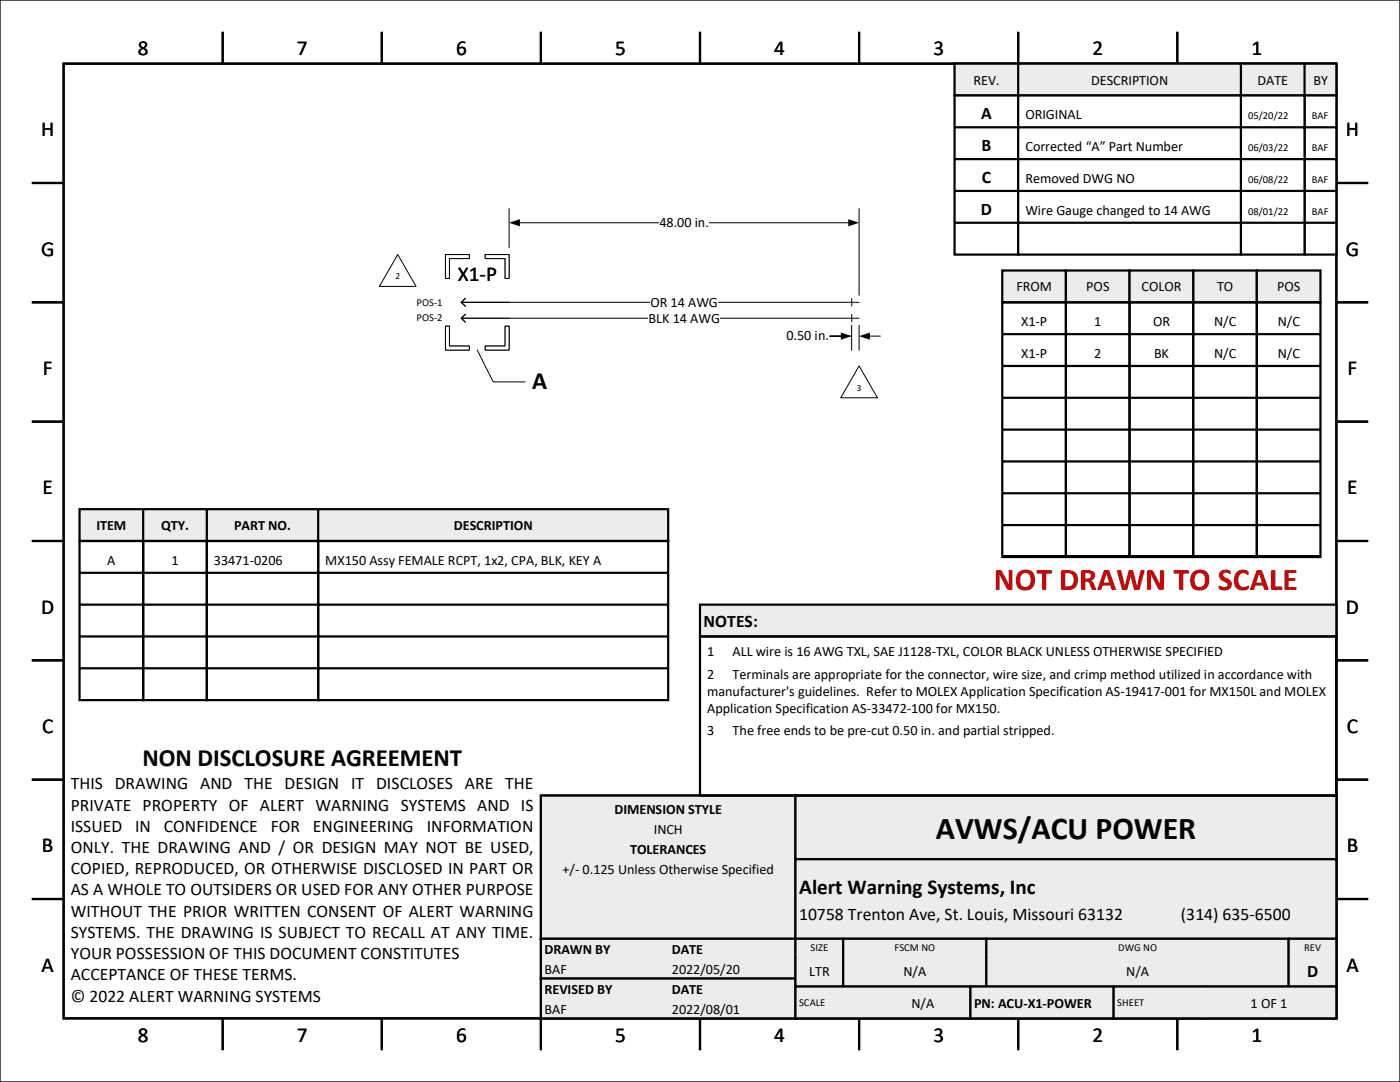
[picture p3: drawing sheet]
<svg xmlns="http://www.w3.org/2000/svg" width="279mm" height="216mm" viewBox="0 0 279 216" stroke-linecap="round" stroke-linejoin="round" font-family="sans-serif">
<path d="M0 0h279.4v215.9h-279.4z" fill="none" stroke="#000" stroke-width=".26"/>
<path d="M88.9 65.1h.8v4h4v.7h-4.8z" fill-rule="evenodd" fill="#fff"/>
<path d="M88.9 65.1h.8v4h4v.7h-4.8z" fill="none" stroke="#000" stroke-width=".2"/>
<path d="M96.8 50.8h4.8v4.8h-.8v-4h-4z" fill-rule="evenodd" fill="#fff"/>
<path d="M96.8 50.8h4.8v4.8h-.8v-4h-4z" fill="none" stroke="#000" stroke-width=".2"/>
<path d="M96.8 69.1h4v-4h.8v4.7h-4.8zM88.9 50.8v4.8h.8v-4h4v-.8z" fill-rule="evenodd" fill="#fff"/>
<path d="M88.9 50.8h4.8v.8h-4v4h-.8zM96.8 69.1h4v-4h.8v4.7h-4.8z" fill="none" stroke="#000" stroke-width=".2"/>
<path d="M88.9 65.1h.8v4h4v.7h-4.8z" fill-rule="evenodd" fill="#fff"/>
<path d="M88.9 65.1h.8v4h4v.7h-4.8z" fill="none" stroke="#000" stroke-width=".2"/>
<path d="M96.8 50.8h4.8v4.8h-.8v-4h-4z" fill-rule="evenodd" fill="#fff"/>
<path d="M96.8 50.8h4.8v4.8h-.8v-4h-4z" fill="none" stroke="#000" stroke-width=".2"/>
<path d="M96.8 69.1h4v-4h.8v4.7h-4.8zM88.9 50.8v4.8h.8v-4h4v-.8z" fill-rule="evenodd" fill="#fff"/>
<path d="M88.9 50.8h4.8v.8h-4v4h-.8zM96.8 69.1h4v-4h.8v4.7h-4.8z" fill="none" stroke="#000" stroke-width=".2"/>
<path d="M92.9 59.5l-.8 .8 .8 .8M92.1 60.3h9.5" fill="none" stroke="#000" stroke-width=".26"/>
<path d="M83.1 59.1h5.2v2.5h-5.2z" fill-rule="evenodd" fill="#fff"/>
<path d="M92.1 63.5h9.5M92.9 62.7l-.8 .8 .8 .8" fill="none" stroke="#000" stroke-width=".26"/>
<path d="M83.1 62.2h5.2v2.6h-5.2z" fill-rule="evenodd" fill="#fff"/>
<path d="M170 59.6v1.5M101.6 60.3h69.8" fill="none" stroke="#000" stroke-width=".2"/>
<path d="M129.8 58.6h13.5v3.4h-13.5z" fill-rule="evenodd" fill="#fff"/>
<path d="M101.6 63.5h69.8M170 62.8v1.4" fill="none" stroke="#000" stroke-width=".2"/>
<path d="M129.4 61.8h14.2v3.4h-14.2z" fill-rule="evenodd" fill="#fff"/>
<g fill="none" stroke="#000" stroke-width=".44">
<path d="M12.7 12.7h254v190.5h-254zM44.4 6.3v6.4M76.2 6.3v6.4M107.9 6.3v6.4M139.7 6.3v6.4M171.4 6.3v6.4M203.2 6.3v6.4M234.9 6.3v6.4M6.3 36.5h6.4M266.7 36.5h6.3M6.3 60.3h6.4M266.7 60.3h6.3"/>
<path d="M6.3 84.1h6.4M266.7 84.1h6.3M6.3 107.9h6.4M266.7 107.9h6.3M6.3 131.8h6.4M266.7 131.8h6.3M6.3 155.6h6.4M266.7 155.6h6.3M6.3 179.4h6.4M266.7 179.4h6.3M44.4 203.2v6.3M76.2 203.2v6.3"/>
<path d="M107.9 203.2v6.3M139.7 203.2v6.3M171.4 203.2v6.3M203.2 203.2v6.3M234.9 203.2v6.3"/>
</g>
<path d="M107.9 158.8h50.8v28.5h-50.8z" fill-rule="evenodd" fill="#ececec"/>
<path d="M107.9 158.8h50.8v28.5h-50.8z" fill="none" stroke="#000" stroke-width=".44"/>
<path d="M107.9 187.3h50.8v8h-50.8z" fill-rule="evenodd" fill="#ececec"/>
<path d="M107.9 187.3h50.8v8h-50.8z" fill="none" stroke="#000" stroke-width=".44"/>
<path d="M107.9 195.3h50.8v7.9h-50.8z" fill-rule="evenodd" fill="#ececec"/>
<path d="M107.9 195.3h50.8v7.9h-50.8z" fill="none" stroke="#000" stroke-width=".44"/>
<path d="M158.7 158.8h108v12.6h-108z" fill-rule="evenodd" fill="#ececec"/>
<path d="M158.7 158.8h108v12.6h-108z" fill="none" stroke="#000" stroke-width=".44"/>
<path d="M158.7 171.4h108v15.9h-108z" fill-rule="evenodd" fill="#ececec"/>
<path d="M158.7 171.4h108v15.9h-108z" fill="none" stroke="#000" stroke-width=".44"/>
<path d="M158.7 187.3h9.6v3.2h-9.6z" fill-rule="evenodd" fill="#ececec"/>
<path d="M158.7 190.5v-3.2h9.6v3.2" fill="none" stroke="#000" stroke-width=".44"/>
<path d="M168.3 187.3h28.5v3.2h-28.5z" fill-rule="evenodd" fill="#ececec"/>
<path d="M168.3 190.5v-3.2h28.5v3.2" fill="none" stroke="#000" stroke-width=".44"/>
<path d="M196.8 187.3h60.4v3.2h-60.4z" fill-rule="evenodd" fill="#ececec"/>
<path d="M196.8 190.5v-3.2h60.4v3.2" fill="none" stroke="#000" stroke-width=".44"/>
<path d="M257.2 187.3h9.5v3.2h-9.5z" fill-rule="evenodd" fill="#ececec"/>
<path d="M257.2 190.5v-3.2h9.5v3.2" fill="none" stroke="#000" stroke-width=".44"/>
<path d="M158.7 190.5h9.6v6.3h-9.6z" fill-rule="evenodd" fill="#ececec"/>
<path d="M158.7 190.5v6.3h9.6v-6.3" fill="none" stroke="#000" stroke-width=".44"/>
<path d="M168.3 190.5h28.5v6.3h-28.5z" fill-rule="evenodd" fill="#ececec"/>
<path d="M168.3 190.5v6.3h28.5v-6.3" fill="none" stroke="#000" stroke-width=".44"/>
<path d="M196.8 190.5h60.4v6.3h-60.4z" fill-rule="evenodd" fill="#ececec"/>
<path d="M196.8 190.5v6.3h60.4v-6.3" fill="none" stroke="#000" stroke-width=".44"/>
<path d="M257.2 190.5h9.5v6.3h-9.5z" fill-rule="evenodd" fill="#ececec"/>
<path d="M257.2 190.5v6.3h9.5v-6.3" fill="none" stroke="#000" stroke-width=".44"/>
<path d="M158.7 196.8h15.9v6.4h-15.9z" fill-rule="evenodd" fill="#ececec"/>
<path d="M174.6 196.8h-15.9v6.4h15.9" fill="none" stroke="#000" stroke-width=".44"/>
<path d="M174.6 196.8h19.1v6.4h-19.1z" fill-rule="evenodd" fill="#ececec"/>
<path d="M174.6 196.8h19.1v6.4h-19.1" fill="none" stroke="#000" stroke-width=".44"/>
<path d="M193.7 196.8h28.5v6.4h-28.5z" fill-rule="evenodd" fill="#ececec"/>
<path d="M193.7 196.8h28.5v6.4h-28.5z" fill="none" stroke="#000" stroke-width=".44"/>
<path d="M222.2 196.8h17.5v6.4h-17.5z" fill-rule="evenodd" fill="#ececec"/>
<path d="M239.7 196.8h-17.5v6.4h17.5" fill="none" stroke="#000" stroke-width=".44"/>
<path d="M239.7 196.8h27v6.4h-27z" fill-rule="evenodd" fill="#ececec"/>
<path d="M239.7 196.8h27v6.4h-27" fill="none" stroke="#000" stroke-width=".44"/>
<path d="M107.9 158.8h50.8v28.5h-50.8z" fill-rule="evenodd" fill="#ececec"/>
<path d="M107.9 158.8h50.8v28.5h-50.8z" fill="none" stroke="#000" stroke-width=".44"/>
<path d="M107.9 187.3h50.8v8h-50.8z" fill-rule="evenodd" fill="#ececec"/>
<path d="M107.9 187.3h50.8v8h-50.8z" fill="none" stroke="#000" stroke-width=".44"/>
<path d="M107.9 195.3h50.8v7.9h-50.8z" fill-rule="evenodd" fill="#ececec"/>
<path d="M107.9 195.3h50.8v7.9h-50.8z" fill="none" stroke="#000" stroke-width=".44"/>
<path d="M158.7 158.8h108v12.6h-108z" fill-rule="evenodd" fill="#ececec"/>
<path d="M158.7 158.8h108v12.6h-108z" fill="none" stroke="#000" stroke-width=".44"/>
<path d="M158.7 171.4h108v15.9h-108z" fill-rule="evenodd" fill="#ececec"/>
<path d="M158.7 171.4h108v15.9h-108z" fill="none" stroke="#000" stroke-width=".44"/>
<path d="M158.7 187.3h9.6v3.2h-9.6z" fill-rule="evenodd" fill="#ececec"/>
<path d="M158.7 190.5v-3.2h9.6v3.2" fill="none" stroke="#000" stroke-width=".44"/>
<path d="M168.3 187.3h28.5v3.2h-28.5z" fill-rule="evenodd" fill="#ececec"/>
<path d="M168.3 190.5v-3.2h28.5v3.2" fill="none" stroke="#000" stroke-width=".44"/>
<path d="M196.8 187.3h60.4v3.2h-60.4z" fill-rule="evenodd" fill="#ececec"/>
<path d="M196.8 190.5v-3.2h60.4v3.2" fill="none" stroke="#000" stroke-width=".44"/>
<path d="M257.2 187.3h9.5v3.2h-9.5z" fill-rule="evenodd" fill="#ececec"/>
<path d="M257.2 190.5v-3.2h9.5v3.2" fill="none" stroke="#000" stroke-width=".44"/>
<path d="M158.7 190.5h9.6v6.3h-9.6z" fill-rule="evenodd" fill="#ececec"/>
<path d="M158.7 190.5v6.3h9.6v-6.3" fill="none" stroke="#000" stroke-width=".44"/>
<path d="M168.3 190.5h28.5v6.3h-28.5z" fill-rule="evenodd" fill="#ececec"/>
<path d="M168.3 190.5v6.3h28.5v-6.3" fill="none" stroke="#000" stroke-width=".44"/>
<path d="M196.8 190.5h60.4v6.3h-60.4z" fill-rule="evenodd" fill="#ececec"/>
<path d="M196.8 190.5v6.3h60.4v-6.3" fill="none" stroke="#000" stroke-width=".44"/>
<path d="M257.2 190.5h9.5v6.3h-9.5z" fill-rule="evenodd" fill="#ececec"/>
<path d="M257.2 190.5v6.3h9.5v-6.3" fill="none" stroke="#000" stroke-width=".44"/>
<path d="M158.7 196.8h15.9v6.4h-15.9z" fill-rule="evenodd" fill="#ececec"/>
<path d="M174.6 196.8h-15.9v6.4h15.9" fill="none" stroke="#000" stroke-width=".44"/>
<path d="M174.6 196.8h19.1v6.4h-19.1z" fill-rule="evenodd" fill="#ececec"/>
<path d="M174.6 196.8h19.1v6.4h-19.1" fill="none" stroke="#000" stroke-width=".44"/>
<path d="M193.7 196.8h28.5v6.4h-28.5z" fill-rule="evenodd" fill="#ececec"/>
<path d="M193.7 196.8h28.5v6.4h-28.5z" fill="none" stroke="#000" stroke-width=".44"/>
<path d="M222.2 196.8h17.5v6.4h-17.5z" fill-rule="evenodd" fill="#ececec"/>
<path d="M239.7 196.8h-17.5v6.4h17.5" fill="none" stroke="#000" stroke-width=".44"/>
<path d="M239.7 196.8h27v6.4h-27z" fill-rule="evenodd" fill="#ececec"/>
<path d="M239.7 196.8h27v6.4h-27" fill="none" stroke="#000" stroke-width=".44"/>
<path d="M101.6 41.6v7.8zM171.4 41.6v17.3z" fill-rule="evenodd" fill="#fff"/>
<path d="M101.6 41.6v7.8zM103.6 44.4h65.9M171.4 41.6v17.3z" fill="none" stroke="#000" stroke-width=".2"/>
<path d="M101.6 44.4l2.2-.7v1.5zM169.3 43.7l2.1 .7-2.1 .8z" fill="#000"/>
<path d="M131.6 42.8h9.9v3.3h-9.9z" fill-rule="evenodd" fill="#fff"/>
<path d="M15.9 101.6h117.4v6.3h-117.4z" fill-rule="evenodd" fill="#ececec"/>
<path d="M15.9 101.6h117.4v6.3h-117.4zM15.9 107.9h12.7v31.8h-12.7zM15.9 114.3h117.4M28.6 107.9h12.7v31.8h-12.7zM28.6 101.6v6.3M41.3 107.9h22.2v31.8h-22.2zM41.3 101.6v6.3M63.5 107.9h69.8v31.8h-69.8zM63.5 101.6v6.3M15.9 120.6h117.4M15.9 127h117.4M15.9 133.3h117.4" fill="none" stroke="#000" stroke-width=".44"/>
<path d="M95.2 69.8l3.2 6.4h6.4" fill="none" stroke="#000" stroke-width=".2"/>
<g fill="#fff">
<path d="M106.2 73.2h3v6h-3z" fill-rule="evenodd"/>
<path d="M170 64.9v5zM171.4 64.9v5zM161.2 67.1h8.8z" fill-rule="evenodd"/>
</g>
<path d="M161.2 67.1h8.8zM165.7 67.1h2.3M170 64.9v5zM171.4 64.9v5zM173.4 67.1h2.3" fill="none" stroke="#000" stroke-width=".2"/>
<path d="M167.8 66.4l2.2 .7-2.2 .7zM171.4 67.1l2.2-.7v1.4z" fill="#000"/>
<path d="M156.9 65.4h8.5v3.4h-8.5z" fill-rule="evenodd" fill="#fff"/>
<path d="M139.7 120.6h127v6.4h-127z" fill-rule="evenodd" fill="#ececec"/>
<path d="M139.7 120.6h127v6.4h-127zM139.7 127h127v31.8h-127z" fill="none" stroke="#000" stroke-width=".44"/>
<path d="M171.4 73l3.7 6.4h-7.3z" fill="#fff"/>
<path d="M171.4 73l3.7 6.4h-7.3z" fill="none" stroke="#000" stroke-width=".2"/>
<path d="M79.4 50.8l3.6 6.4h-7.3z" fill="#fff"/>
<path d="M79.4 50.8l3.6 6.4h-7.3z" fill="none" stroke="#000" stroke-width=".2"/>
<path d="M200 54h12.7v6.3h-12.7z" fill-rule="evenodd" fill="#ececec"/>
<path d="M200 54h12.7v6.3h-12.7z" fill="none" stroke="#000" stroke-width=".44"/>
<path d="M238.1 54h12.7v6.3h-12.7z" fill-rule="evenodd" fill="#ececec"/>
<path d="M238.1 54h12.7v6.3h-12.7z" fill="none" stroke="#000" stroke-width=".44"/>
<path d="M212.7 54h12.7v6.3h-12.7z" fill-rule="evenodd" fill="#ececec"/>
<path d="M212.7 54h12.7v6.3h-12.7z" fill="none" stroke="#000" stroke-width=".44"/>
<path d="M250.8 54h12.7v6.3h-12.7z" fill-rule="evenodd" fill="#ececec"/>
<g fill="none" stroke="#000" stroke-width=".44">
<path d="M250.8 54h12.7v6.3h-12.7zM200 60.3h12.7v50.8h-12.7zM200 66.7h25.4M200 73h25.4M200 79.4h25.4M212.7 60.3h12.7v50.8h-12.7zM238.1 60.3h12.7v50.8h-12.7zM238.1 66.7h25.4M238.1 73h25.4M238.1 79.4h25.4M250.8 60.3h12.7v50.8h-12.7zM200 85.7h25.4"/>
<path d="M200 92.1h25.4M200 98.4h25.4M238.1 85.7h25.4M238.1 92.1h25.4M238.1 98.4h25.4M200 104.8h25.4M200 111.1h25.4M238.1 104.8h25.4M238.1 111.1h25.4"/>
</g>
<path d="M225.4 54h12.7v6.3h-12.7z" fill-rule="evenodd" fill="#ececec"/>
<path d="M225.4 54h12.7v6.3h-12.7zM225.4 60.3h12.7v50.8h-12.7zM225.4 66.7h12.7M225.4 73h12.7M225.4 79.4h12.7M225.4 85.7h12.7M225.4 92.1h12.7M225.4 98.4h12.7M225.4 104.8h12.7M225.4 111.1h12.7" fill="none" stroke="#000" stroke-width=".44"/>
<path d="M190.5 12.7h76.2v6.3h-76.2z" fill-rule="evenodd" fill="#ececec"/>
<path d="M190.5 12.7h76.2v6.3h-76.2zM203.2 12.7v6.3M247.6 12.7v6.3M260.3 12.7v6.3" fill="none" stroke="#000" stroke-width=".44"/>
<path d="M190.5 19h12.7v31.8h-12.7z" fill-rule="evenodd" fill="#fff"/>
<path d="M190.5 19h12.7v31.8h-12.7zM190.5 25.4h12.7M190.5 31.8h12.7M190.5 38.1h12.7M190.5 44.4h12.7" fill="none" stroke="#000" stroke-width=".44"/>
<path d="M260.3 19h6.4v31.8h-6.4z" fill-rule="evenodd" fill="#fff"/>
<path d="M260.3 19h6.4v31.8h-6.4zM260.3 25.4h6.4M260.3 31.8h6.4M260.3 38.1h6.4M260.3 44.4h6.4" fill="none" stroke="#000" stroke-width=".44"/>
<path d="M247.6 19h12.7v31.8h-12.7z" fill-rule="evenodd" fill="#fff"/>
<path d="M247.6 19h12.7v31.8h-12.7zM247.6 25.4h12.7M247.6 31.8h12.7M247.6 38.1h12.7M247.6 44.4h12.7" fill="none" stroke="#000" stroke-width=".44"/>
<path d="M203.2 19h44.4v31.8h-44.4z" fill-rule="evenodd" fill="#fff"/>
<path d="M203.2 19h44.4v31.8h-44.4zM203.2 25.4h44.4M203.2 31.8h44.4M203.2 38.1h44.4M203.2 44.4h44.4" fill="none" stroke="#000" stroke-width=".44"/>
<text font-size="6.3" fill="#c00000" x="198.4" y="117.6">NOT DRAWN TO SCALE</text>
<text font-size="6.3" x="186.8" y="167.4">AVWS/ACU POWER</text>
<g font-size="5">
<text x="106.2" y="77.7">A</text>
<text x="28.4" y="152.8">NON DISCLOSURE AGREEMENT</text>
</g>
<g font-size="4.2">
<text x="27.5" y="11">8</text>
<text x="59.3" y="11">7</text>
<text x="91" y="11">6</text>
<text x="122.8" y="11">5</text>
<text x="154.5" y="11">4</text>
<text x="186.3" y="11">3</text>
<text x="218" y="11">2</text>
<text x="249.8" y="11">1</text>
<text x="8.2" y="27.2">H</text>
<text x="268.6" y="27.2">H</text>
<text x="8.2" y="51">G</text>
<text x="268.6" y="51">G</text>
<text x="91.3" y="56">X1-P</text>
<text x="8.6" y="74.8">F</text>
<text x="268.9" y="74.8">F</text>
<text x="8.5" y="98.7">E</text>
<text x="268.9" y="98.7">E</text>
<text x="8.2" y="122.5">D</text>
<text x="268.6" y="122.5">D</text>
<text x="8.4" y="146.3">C</text>
<text x="268.8" y="146.3">C</text>
<text x="8.4" y="170.1">B</text>
<text x="268.8" y="170.1">B</text>
<text x="159.5" y="178.4">Alert Warning Systems, Inc</text>
<text x="8.3" y="193.9">A</text>
<text x="268.7" y="193.9">A</text>
<text x="27.5" y="207.9">8</text>
<text x="59.3" y="207.9">7</text>
<text x="91" y="207.9">6</text>
<text x="122.8" y="207.9">5</text>
<text x="154.5" y="207.9">4</text>
<text x="186.3" y="207.9">3</text>
<text x="218" y="207.9">2</text>
<text x="249.8" y="207.9">1</text>
</g>
<g font-size="3.5">
<text x="195.8" y="23.8">A</text>
<text x="195.9" y="30.2">B</text>
<text x="195.9" y="36.5">C</text>
<text x="195.8" y="42.9">D</text>
<text x="140.4" y="125.1">NOTES:</text>
<text x="14.1" y="157.5">THIS DRAWING AND THE DESIGN IT DISCLOSES ARE THE</text>
<text x="14.1" y="161.7">PRIVATE PROPERTY OF ALERT WARNING SYSTEMS AND IS</text>
<text x="14.1" y="166">ISSUED</text>
<text x="27" y="166">IN</text>
<text x="32.7" y="166">CONFIDENCE</text>
<text x="54" y="166">FOR</text>
<text x="62.5" y="166">ENGINEERING</text>
<text x="85.2" y="166">INFORMATION</text>
<text x="14.1" y="170.2">ONLY. THE DRAWING AND / OR DESIGN MAY NOT BE USED,</text>
<text x="14.1" y="174.4">COPIED, REPRODUCED, OR OTHERWISE DISCLOSED IN PART OR</text>
<text x="14.1" y="178.7">AS A WHOLE TO OUTSIDERS OR USED FOR ANY OTHER PURPOSE</text>
<text x="14.1" y="182.9">WITHOUT THE PRIOR WRITTEN CONSENT OF ALERT WARNING</text>
<text x="159.5" y="183.6">10758 Trenton Ave, St. Louis, Missouri 63132</text>
<text x="235.7" y="183.6">(314) 635-6500</text>
<text x="14.1" y="187.1">SYSTEMS. THE DRAWING IS SUBJECT TO RECALL AT ANY TIME.</text>
<text x="14.1" y="191.4">YOUR POSSESSION OF THIS DOCUMENT CONSTITUTES</text>
<text x="14.1" y="195.6">ACCEPTANCE OF THESE TERMS.</text>
<text x="260.9" y="194.9">D</text>
<text x="14.1" y="199.9">© 2022 ALERT WARNING SYSTEMS</text>
</g>
<g font-size="2.8">
<text x="194.3" y="16.9">REV.</text>
<text x="217.8" y="16.9">DESCRIPTION</text>
<text x="251" y="16.9">DATE</text>
<text x="262.1" y="16.9">BY</text>
<text x="204.6" y="23.8">ORIGINAL</text>
<text x="204.6" y="30.2">Corrected “A” Part Number</text>
<text x="204.6" y="36.5">Removed DWG NO</text>
<text x="131.6" y="45.3">48.00 in.</text>
<text x="204.6" y="42.9">Wire Gauge changed to 14 AWG</text>
<text x="202.8" y="58.1">FROM</text>
<text x="216.8" y="58.1">POS</text>
<text x="227.8" y="58.1">COLOR</text>
<text x="242.9" y="58.1">TO</text>
<text x="254.9" y="58.1">POS</text>
<text x="129.4" y="64.4">BLK 14 AWG</text>
<text x="129.8" y="61.2">OR 14 AWG</text>
<text x="203.8" y="65.1">X1-P</text>
<text x="218.4" y="65.1">1</text>
<text x="230.1" y="65.1">OR</text>
<text x="242.3" y="65.1">N/C</text>
<text x="255" y="65.1">N/C</text>
<text x="156.9" y="67.9">0.50 in.</text>
<text x="203.8" y="71.5">X1-P</text>
<text x="218.4" y="71.5">2</text>
<text x="230.3" y="71.5">BK</text>
<text x="242.3" y="71.5">N/C</text>
<text x="255" y="71.5">N/C</text>
<text x="19.2" y="105.8">ITEM</text>
<text x="32.2" y="105.8">QTY.</text>
<text x="46.7" y="105.8">PART NO.</text>
<text x="90.6" y="105.8">DESCRIPTION</text>
<text x="21.4" y="112.7">A</text>
<text x="34.2" y="112.7">1</text>
<text x="42.7" y="112.7">33471-0206</text>
<text x="64.9" y="112.7">MX150 Assy FEMALE RCPT, 1x2, CPA, BLK, KEY A</text>
<text x="141.1" y="131">1</text>
<text x="146.2" y="131">ALL wire is 16 AWG TXL, SAE J1128-TXL, COLOR BLACK UNLESS OTHERWISE SPECIFIED</text>
<text x="141.1" y="135.4">2</text>
<text x="146.2" y="135.4">Terminals are appropriate for the connector, wire size, and crimp method utilized in accordance with</text>
<text x="141.1" y="138.8">manufacturer's guidelines. Refer to MOLEX Application Specification AS-19417-001 for MX150L and MOLEX</text>
<text x="141.1" y="142.2">Application Specification AS-33472-100 for MX150.</text>
<text x="141.1" y="146.6">3</text>
<text x="146.2" y="146.6">The free ends to be pre-cut 0.50 in. and partial stripped.</text>
<text x="122.6" y="162.5">DIMENSION STYLE</text>
<text x="130.5" y="166.4">INCH</text>
<text x="125.7" y="170.4">TOLERANCES</text>
<text x="112.3" y="174.3">+/- 0.125 Unless Otherwise Specified</text>
<text x="108.7" y="190.3">DRAWN BY</text>
<text x="134.1" y="190.3">DATE</text>
<text x="108.7" y="194.3">BAF</text>
<text x="134.1" y="194.3">2022/05/20</text>
<text x="161.5" y="194.7">LTR</text>
<text x="180.3" y="194.7">N/A</text>
<text x="224.8" y="194.7">N/A</text>
<text x="108.7" y="198.3">REVISED BY</text>
<text x="108.7" y="202.2">BAF</text>
<text x="134.1" y="198.3">DATE</text>
<text x="134.1" y="202.2">2022/08/01</text>
<text x="181.9" y="201">N/A</text>
<text x="194.4" y="201">PN: ACU-X1-POWER</text>
<text x="249.6" y="201">1 OF 1</text>
</g>
<g font-size="2.1">
<text x="249.1" y="23.8">05/20/22</text>
<text x="261.8" y="23.8">BAF</text>
<text x="249.1" y="30.2">06/03/22</text>
<text x="261.8" y="30.2">BAF</text>
<text x="249.1" y="36.5">06/08/22</text>
<text x="261.8" y="36.5">BAF</text>
<text x="249.1" y="42.9">08/01/22</text>
<text x="261.8" y="42.9">BAF</text>
<text x="83.1" y="61">POS-1</text>
<text x="83.1" y="64.1">POS-2</text>
<text x="161.8" y="189.7">SIZE</text>
<text x="178.5" y="189.7">FSCM NO</text>
<text x="223.2" y="189.7">DWG NO</text>
<text x="260.3" y="189.7">REV</text>
<text x="159.5" y="200.8">SCALE</text>
<text x="223" y="200.8">SHEET</text>
</g>
<g font-size="1.9">
<text x="78.9" y="55.7">2</text>
<text x="171" y="77.9">3</text>
</g>
</svg>
